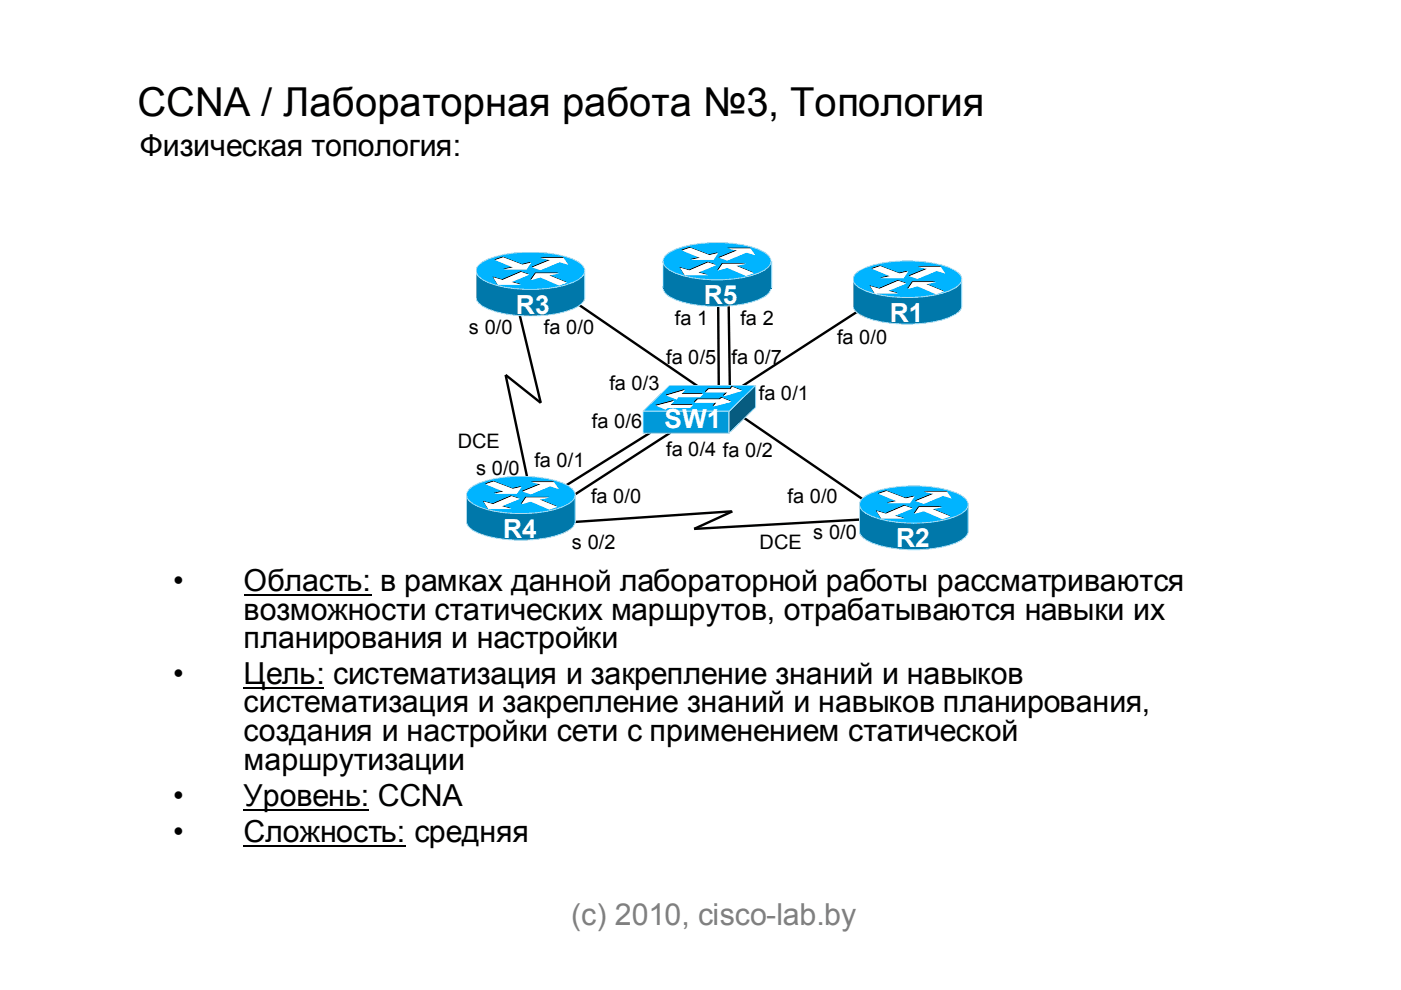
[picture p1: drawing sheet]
<svg xmlns="http://www.w3.org/2000/svg" width="297mm" height="210mm" viewBox="0 0 297 210" stroke-linecap="round" stroke-linejoin="round" font-family="sans-serif">
<path d="M120.7 63.3l70.2 48M152.2 61.4l.2 24M189 61.4l-70.3 45.5" fill="none" stroke="#000" stroke-width=".51"/>
<path d="M51.7 126.2h27M51.7 146h17.1M51.7 171.7h26.5M51.7 179.3h34.3" fill="none" stroke="#000" stroke-width=".34"/>
<path d="M181.3 63.8a9.7 9.7 0 0 1 5.3-2.3 29 29 0 0 1 14.9 1 3.5 3.5 0 0 1 2.4 2.3 2.22 2.22 0 0 1-1.6 2 25.6 25.6 0 0 1-14.4 1.6l-1.3-.2a9.7 9.7 0 0 1-5.3-2.3 1.49 1.49 0 0 1 0-2.1z" fill-rule="evenodd" fill="#0078aa" stroke="#aae6ff" stroke-width=".21"/>
<g fill="#0078aa">
<path d="M180.9 59.4h23v5.7h-23z" fill-rule="evenodd"/>
<path d="M180.9 59.4h23v5.7h-23z" fill-rule="evenodd"/>
</g>
<path d="M181.3 58.2a9.7 9.7 0 0 1 5.3-2.4 29 29 0 0 1 14.9 1 3.5 3.5 0 0 1 2.4 2.4 2.54 2.54 0 0 1-1.6 1.9 25.6 25.6 0 0 1-14.4 1.7l-1.3-.3a9.7 9.7 0 0 1-5.3-2.3 1.49 1.49 0 0 1 0-2z" fill-rule="evenodd" fill="#00b4ff" stroke="#aae6ff" stroke-width=".21"/>
<g fill="#000">
<path d="M184.8 56.9l1.7-.6 4.1 1.6 1.8-.5-1 1.4h-4.8l2-.4z" fill-rule="evenodd"/>
<path d="M184.8 56.9l1.7-.6 4.1 1.6 1.8-.5-1 1.4h-4.8l2-.4z" fill-rule="evenodd"/>
<path d="M184.4 60.5l2 .6 3.9-1.7 1.7 .6-3.8 1.5 2.1 .6h-4.9z" fill-rule="evenodd"/>
<path d="M184.4 60.5l2 .6 3.9-1.7 1.7 .6-3.8 1.5 2.1 .6h-4.9z" fill-rule="evenodd"/>
<path d="M194.5 56.4h4.8l1 1.5-1.9-.6-4 1.7-1.7-.6 3.8-1.5z" fill-rule="evenodd"/>
<path d="M194.5 56.4h4.8l1 1.5-1.9-.6-4 1.7-1.7-.6 3.8-1.5z" fill-rule="evenodd"/>
<path d="M193.4 59.7h4.9l-2.1 .4 3.8 1.6-1.7 .5-3.9-1.7-2 .6z" fill-rule="evenodd"/>
<path d="M193.4 59.7h4.9l-2.1 .4 3.8 1.6-1.7 .5-3.9-1.7-2 .6z" fill-rule="evenodd"/>
</g>
<g fill="#fff">
<path d="M194.6 56.6h4.8l1 1.4-1.8-.6-4.1 1.7-1.7-.5 3.8-1.6z" fill-rule="evenodd"/>
<path d="M194.6 56.6h4.8l1 1.4-1.8-.6-4.1 1.7-1.7-.5 3.8-1.6z" fill-rule="evenodd"/>
<path d="M184.5 60.7l2 .5 3.9-1.7 1.7 .6-3.8 1.6 2.1 .5h-4.9z" fill-rule="evenodd"/>
<path d="M184.5 60.7l2 .5 3.9-1.7 1.7 .6-3.8 1.6 2.1 .5h-4.9z" fill-rule="evenodd"/>
<path d="M184.9 57l1.7-.6 4.1 1.6 1.8-.4-.9 1.4h-4.8l1.9-.4z" fill-rule="evenodd"/>
<path d="M184.9 57l1.7-.6 4.1 1.6 1.8-.4-.9 1.4h-4.8l1.9-.4z" fill-rule="evenodd"/>
<path d="M193.5 59.8h4.9l-2.1 .5 3.8 1.5-1.7 .6-3.9-1.7-2 .5z" fill-rule="evenodd"/>
<path d="M193.5 59.8h4.9l-2.1 .5 3.8 1.5-1.7 .6-3.9-1.7-2 .5z" fill-rule="evenodd"/>
</g>
<path d="M180.9 59.2v5.8M203.9 59.2v5.8" fill="none" stroke="#aae6ff" stroke-width=".21"/>
<path d="M108.9 61.4l5.8 24-7.5-5.9 5.6 26.6M155.1 108.4l-35 2.4M155.3 108.4l-8.1 3.7 39.1-2.2" fill="none" stroke="#000" stroke-width=".51"/>
<path d="M182.6 111.6a9.6 9.6 0 0 1 5.3-2.4 28.5 28.5 0 0 1 15 1 3.5 3.5 0 0 1 2.4 2.4 2.58 2.58 0 0 1-1.6 2 25.1 25.1 0 0 1-14.4 1.7l-1.4-.3a9.6 9.6 0 0 1-5.3-2.3 1.53 1.53 0 0 1 0-2.1z" fill-rule="evenodd" fill="#0078aa" stroke="#aae6ff" stroke-width=".21"/>
<g fill="#0078aa">
<path d="M182.2 107.1h23.1v5.7h-23.1z" fill-rule="evenodd"/>
<path d="M182.2 107.1h23.1v5.7h-23.1z" fill-rule="evenodd"/>
</g>
<path d="M182.6 105.9a9.6 9.6 0 0 1 5.3-2.4 28.6 28.6 0 0 1 15 1 3.5 3.5 0 0 1 2.4 2.5 2.58 2.58 0 0 1-1.6 2 25.1 25.1 0 0 1-14.4 1.6l-1.4-.2a9.6 9.6 0 0 1-5.3-2.4 1.53 1.53 0 0 1 0-2.1z" fill-rule="evenodd" fill="#00b4ff" stroke="#aae6ff" stroke-width=".21"/>
<g fill="#000">
<path d="M186.2 104.6l1.6-.6 4.1 1.5 1.9-.4-1 1.4h-4.8l2-.4z" fill-rule="evenodd"/>
<path d="M186.2 104.6l1.6-.6 4.1 1.5 1.9-.4-1 1.4h-4.8l2-.4z" fill-rule="evenodd"/>
<path d="M185.7 108.2l2 .6 3.9-1.7 1.7 .6-3.8 1.5 2.1 .6h-4.9z" fill-rule="evenodd"/>
<path d="M185.7 108.2l2 .6 3.9-1.7 1.7 .6-3.8 1.5 2.1 .6h-4.9z" fill-rule="evenodd"/>
<path d="M195.9 104.1h4.7l1 1.4-1.8-.5-4.1 1.7-1.7-.6 3.8-1.5z" fill-rule="evenodd"/>
<path d="M195.9 104.1h4.7l1 1.4-1.8-.5-4.1 1.7-1.7-.6 3.8-1.5z" fill-rule="evenodd"/>
<path d="M194.7 107.4h5l-2.2 .4 3.8 1.6-1.6 .5-4-1.7-1.9 .6z" fill-rule="evenodd"/>
<path d="M194.7 107.4h5l-2.2 .4 3.8 1.6-1.6 .5-4-1.7-1.9 .6z" fill-rule="evenodd"/>
</g>
<g fill="#fff">
<path d="M196 104.3h4.8l1 1.4-1.9-.6-4 1.7-1.7-.5 3.8-1.6z" fill-rule="evenodd"/>
<path d="M196 104.3h4.8l1 1.4-1.9-.6-4 1.7-1.7-.5 3.8-1.6z" fill-rule="evenodd"/>
<path d="M185.9 108.4l1.9 .5 4-1.7 1.7 .6-3.8 1.6 2.1 .5h-4.9z" fill-rule="evenodd"/>
<path d="M185.9 108.4l1.9 .5 4-1.7 1.7 .6-3.8 1.6 2.1 .5h-4.9z" fill-rule="evenodd"/>
<path d="M186.3 104.7l1.7-.6 4.1 1.6 1.8-.4-1 1.4h-4.8l2-.4z" fill-rule="evenodd"/>
<path d="M186.3 104.7l1.7-.6 4.1 1.6 1.8-.4-1 1.4h-4.8l2-.4z" fill-rule="evenodd"/>
<path d="M194.9 107.5h4.9l-2.1 .4 3.8 1.6-1.7 .6-3.9-1.7-2 .5z" fill-rule="evenodd"/>
<path d="M194.9 107.5h4.9l-2.1 .4 3.8 1.6-1.7 .6-3.9-1.7-2 .5z" fill-rule="evenodd"/>
</g>
<path d="M182.2 106.9v5.8M205.3 106.9v5.8" fill="none" stroke="#aae6ff" stroke-width=".21"/>
<path d="M101.3 62a9.6 9.6 0 0 1 5.4-2.4 28.5 28.5 0 0 1 14.9 1 3.5 3.5 0 0 1 2.4 2.5 2.58 2.58 0 0 1-1.6 1.9 25.1 25.1 0 0 1-14.4 1.7l-1.3-.2a9.6 9.6 0 0 1-5.4-2.4 1.53 1.53 0 0 1 0-2.1z" fill-rule="evenodd" fill="#0078aa" stroke="#aae6ff" stroke-width=".21"/>
<g fill="#0078aa">
<path d="M100.9 57.5h23.1v5.7h-23.1z" fill-rule="evenodd"/>
<path d="M100.9 57.5h23.1v5.7h-23.1z" fill-rule="evenodd"/>
</g>
<path d="M101.3 56.4a9.6 9.6 0 0 1 5.4-2.4 28.6 28.6 0 0 1 14.9 1 3.5 3.5 0 0 1 2.4 2.4 2.58 2.58 0 0 1-1.6 2 25.1 25.1 0 0 1-14.4 1.6l-1.3-.2a9.6 9.6 0 0 1-5.4-2.3 1.53 1.53 0 0 1 0-2.1z" fill-rule="evenodd" fill="#00b4ff" stroke="#aae6ff" stroke-width=".21"/>
<g fill="#000">
<path d="M104.9 55l1.7-.6 4 1.6 1.9-.4-1 1.4h-4.8l2-.4z" fill-rule="evenodd"/>
<path d="M104.9 55l1.7-.6 4 1.6 1.9-.4-1 1.4h-4.8l2-.4z" fill-rule="evenodd"/>
<path d="M104.4 58.7l2 .5 4-1.7 1.6 .6-3.8 1.6 2.2 .5h-5z" fill-rule="evenodd"/>
<path d="M104.4 58.7l2 .5 4-1.7 1.6 .6-3.8 1.6 2.2 .5h-5z" fill-rule="evenodd"/>
<path d="M114.6 54.6h4.8l.9 1.4-1.8-.6-4.1 1.7-1.7-.5 3.8-1.6z" fill-rule="evenodd"/>
<path d="M114.6 54.6h4.8l.9 1.4-1.8-.6-4.1 1.7-1.7-.5 3.8-1.6z" fill-rule="evenodd"/>
<path d="M113.4 57.8h5l-2.1 .4 3.8 1.6-1.7 .6-4-1.7-1.9 .5z" fill-rule="evenodd"/>
<path d="M113.4 57.8h5l-2.1 .4 3.8 1.6-1.7 .6-4-1.7-1.9 .5z" fill-rule="evenodd"/>
</g>
<g fill="#fff">
<path d="M114.7 54.7h4.8l1 1.4-1.8-.5-4.1 1.7-1.7-.6 3.8-1.6z" fill-rule="evenodd"/>
<path d="M114.7 54.7h4.8l1 1.4-1.8-.5-4.1 1.7-1.7-.6 3.8-1.6z" fill-rule="evenodd"/>
<path d="M104.6 58.8l2 .6 3.9-1.7 1.7 .5-3.8 1.6 2.1 .6h-4.9z" fill-rule="evenodd"/>
<path d="M104.6 58.8l2 .6 3.9-1.7 1.7 .5-3.8 1.6 2.1 .6h-4.9z" fill-rule="evenodd"/>
<path d="M105 55.1l1.7-.5 4.1 1.5 1.8-.4-1 1.4h-4.8l2-.4z" fill-rule="evenodd"/>
<path d="M105 55.1l1.7-.5 4.1 1.5 1.8-.4-1 1.4h-4.8l2-.4z" fill-rule="evenodd"/>
<path d="M113.6 58h4.9l-2.1 .4 3.8 1.5-1.7 .6-3.9-1.7-2 .6z" fill-rule="evenodd"/>
<path d="M113.6 58h4.9l-2.1 .4 3.8 1.5-1.7 .6-3.9-1.7-2 .6z" fill-rule="evenodd"/>
</g>
<path d="M100.9 57.4v5.7M124 57.4v5.7" fill="none" stroke="#aae6ff" stroke-width=".21"/>
<path d="M148.5 85.1l-35.4 22.1" fill="none" stroke="#000" stroke-width=".51"/>
<path d="M99.3 109.5a9.6 9.6 0 0 1 5.3-2.3 28.5 28.5 0 0 1 15 1 3.5 3.5 0 0 1 2.4 2.4 2.58 2.58 0 0 1-1.6 2 25.1 25.1 0 0 1-14.4 1.6l-1.4-.2a9.6 9.6 0 0 1-5.3-2.4 1.53 1.53 0 0 1 0-2.1z" fill-rule="evenodd" fill="#0078aa" stroke="#aae6ff" stroke-width=".21"/>
<g fill="#0078aa">
<path d="M98.9 105.1h23.1v5.6h-23.1z" fill-rule="evenodd"/>
<path d="M98.9 105.1h23.1v5.6h-23.1z" fill-rule="evenodd"/>
</g>
<path d="M99.3 103.9a9.6 9.6 0 0 1 5.3-2.4 28.6 28.6 0 0 1 15 1 3.5 3.5 0 0 1 2.4 2.4 2.58 2.58 0 0 1-1.6 2 25.1 25.1 0 0 1-14.4 1.7l-1.4-.3a9.6 9.6 0 0 1-5.3-2.3 1.53 1.53 0 0 1 0-2.1z" fill-rule="evenodd" fill="#00b4ff" stroke="#aae6ff" stroke-width=".21"/>
<g fill="#000">
<path d="M102.8 102.5l1.7-.5 4.1 1.5 1.8-.4-1 1.4h-4.7l1.9-.4z" fill-rule="evenodd"/>
<path d="M102.8 102.5l1.7-.5 4.1 1.5 1.8-.4-1 1.4h-4.7l1.9-.4z" fill-rule="evenodd"/>
<path d="M102.4 106.2l2 .6 3.9-1.7 1.7 .5-3.8 1.6 2.1 .6h-4.9z" fill-rule="evenodd"/>
<path d="M102.4 106.2l2 .6 3.9-1.7 1.7 .5-3.8 1.6 2.1 .6h-4.9z" fill-rule="evenodd"/>
<path d="M112.5 102.1h4.8l1 1.4-1.8-.5-4.1 1.6-1.7-.5 3.8-1.6z" fill-rule="evenodd"/>
<path d="M112.5 102.1h4.8l1 1.4-1.8-.5-4.1 1.6-1.7-.5 3.8-1.6z" fill-rule="evenodd"/>
<path d="M111.4 105.4h4.9l-2.1 .4 3.8 1.5-1.7 .6-3.9-1.7-2 .6z" fill-rule="evenodd"/>
<path d="M111.4 105.4h4.9l-2.1 .4 3.8 1.5-1.7 .6-3.9-1.7-2 .6z" fill-rule="evenodd"/>
</g>
<g fill="#fff">
<path d="M112.7 102.2h4.8l.9 1.5-1.8-.6-4.1 1.7-1.6-.6 3.7-1.5z" fill-rule="evenodd"/>
<path d="M112.7 102.2h4.8l.9 1.5-1.8-.6-4.1 1.7-1.6-.6 3.7-1.5z" fill-rule="evenodd"/>
<path d="M102.6 106.3l1.9 .6 4-1.7 1.6 .6-3.7 1.5 2.1 .6h-5z" fill-rule="evenodd"/>
<path d="M102.6 106.3l1.9 .6 4-1.7 1.6 .6-3.7 1.5 2.1 .6h-5z" fill-rule="evenodd"/>
<path d="M103 102.7l1.7-.6 4 1.6 1.9-.5-1 1.4h-4.8l2-.4z" fill-rule="evenodd"/>
<path d="M103 102.7l1.7-.6 4 1.6 1.9-.5-1 1.4h-4.8l2-.4z" fill-rule="evenodd"/>
<path d="M111.6 105.5h4.9l-2.1 .4 3.8 1.6-1.7 .5-4-1.7-1.9 .6z" fill-rule="evenodd"/>
<path d="M111.6 105.5h4.9l-2.1 .4 3.8 1.6-1.7 .5-4-1.7-1.9 .6z" fill-rule="evenodd"/>
</g>
<path d="M98.9 104.9v5.7M122 104.9v5.7" fill="none" stroke="#aae6ff" stroke-width=".21"/>
<path d="M154.4 61.4l.4 24" fill="none" stroke="#000" stroke-width=".51"/>
<path d="M141 60a9.6 9.6 0 0 1 5.2-2.4 28.2 28.2 0 0 1 14.9 1 3.5 3.5 0 0 1 2.4 2.4 2.58 2.58 0 0 1-1.6 2 24.9 24.9 0 0 1-14.3 1.7l-1.4-.3a9.6 9.6 0 0 1-5.2-2.3 1.54 1.54 0 0 1 0-2.1z" fill-rule="evenodd" fill="#0078aa" stroke="#aae6ff" stroke-width=".21"/>
<g fill="#0078aa">
<path d="M140.6 55.5h23v5.7h-23z" fill-rule="evenodd"/>
<path d="M140.6 55.5h23v5.7h-23z" fill-rule="evenodd"/>
</g>
<path d="M141 54.3a9.6 9.6 0 0 1 5.2-2.3 28.2 28.2 0 0 1 14.9 1 3.5 3.5 0 0 1 2.4 2.4 2.58 2.58 0 0 1-1.6 2 24.9 24.9 0 0 1-14.3 1.6l-1.4-.2a9.6 9.6 0 0 1-5.2-2.4 1.54 1.54 0 0 1 0-2.1z" fill-rule="evenodd" fill="#00b4ff" stroke="#aae6ff" stroke-width=".21"/>
<g fill="#000">
<path d="M144.5 53l1.7-.6 4.1 1.6 1.8-.5-1 1.4h-4.8l2-.4z" fill-rule="evenodd"/>
<path d="M144.5 53l1.7-.6 4.1 1.6 1.8-.5-1 1.4h-4.8l2-.4z" fill-rule="evenodd"/>
<path d="M144.1 56.6l1.9 .6 4-1.7 1.7 .6-3.8 1.5 2.1 .6h-4.9z" fill-rule="evenodd"/>
<path d="M144.1 56.6l1.9 .6 4-1.7 1.7 .6-3.8 1.5 2.1 .6h-4.9z" fill-rule="evenodd"/>
<path d="M154.2 52.5h4.8l1 1.5-1.9-.6-4 1.7-1.7-.6 3.8-1.5z" fill-rule="evenodd"/>
<path d="M154.2 52.5h4.8l1 1.5-1.9-.6-4 1.7-1.7-.6 3.8-1.5z" fill-rule="evenodd"/>
<path d="M153.1 55.8h4.9l-2.1 .4 3.8 1.6-1.7 .5-3.9-1.7-2 .6z" fill-rule="evenodd"/>
<path d="M153.1 55.8h4.9l-2.1 .4 3.8 1.6-1.7 .5-3.9-1.7-2 .6z" fill-rule="evenodd"/>
</g>
<g fill="#fff">
<path d="M154.3 52.7h4.8l1 1.4-1.8-.6-4.1 1.7-1.7-.5 3.8-1.6z" fill-rule="evenodd"/>
<path d="M154.3 52.7h4.8l1 1.4-1.8-.6-4.1 1.7-1.7-.5 3.8-1.6z" fill-rule="evenodd"/>
<path d="M144.2 56.8l2 .6 3.9-1.7 1.7 .5-3.8 1.6 2.1 .5h-4.9z" fill-rule="evenodd"/>
<path d="M144.2 56.8l2 .6 3.9-1.7 1.7 .5-3.8 1.6 2.1 .5h-4.9z" fill-rule="evenodd"/>
<path d="M144.6 53.1l1.7-.6 4.1 1.6 1.8-.4-1 1.4h-4.7l1.9-.4z" fill-rule="evenodd"/>
<path d="M144.6 53.1l1.7-.6 4.1 1.6 1.8-.4-1 1.4h-4.7l1.9-.4z" fill-rule="evenodd"/>
<path d="M153.2 55.9h4.9l-2.1 .5 3.8 1.5-1.7 .6-3.9-1.7-2 .6z" fill-rule="evenodd"/>
<path d="M153.2 55.9h4.9l-2.1 .5 3.8 1.5-1.7 .6-3.9-1.7-2 .6z" fill-rule="evenodd"/>
</g>
<path d="M140.6 55.3v5.8M163.6 55.3v5.8" fill="none" stroke="#aae6ff" stroke-width=".21"/>
<path d="M136.3 87.2h18.3v4.6h-18.3z" fill-rule="evenodd" fill="#0096d5"/>
<path d="M136.3 87.2h18.3v4.6h-18.3z" fill-rule="evenodd" fill="#0096d5" stroke="#aae6ff" stroke-width=".21"/>
<path d="M154.6 87.2l5.6-5.5v4.7l-5.6 5.4z" fill-rule="evenodd" fill="#005a80"/>
<path d="M154.6 87.2l5.6-5.5v4.7l-5.6 5.4z" fill-rule="evenodd" fill="#005a80" stroke="#aae6ff" stroke-width=".21"/>
<path d="M136.3 87.2l5.7-5.5h18.2l-5.6 5.5z" fill-rule="evenodd" fill="#00b4ff"/>
<path d="M136.3 87.2l5.7-5.5h18.2l-5.6 5.5z" fill-rule="evenodd" fill="#00b4ff" stroke="#aae6ff" stroke-width=".21"/>
<g fill="#000">
<path d="M139 85.9l3.8-1-.8 .8h4.8l-.7 .7h-4.8l-.3 .3z" fill-rule="evenodd"/>
<path d="M139 85.9l3.8-1-.8 .8h4.8l-.7 .7h-4.8l-.3 .3z" fill-rule="evenodd"/>
<path d="M147.8 84.5h4.6l.5-.3 2 .8-3.8 1 .7-.8h-4.7z" fill-rule="evenodd"/>
<path d="M147.8 84.5h4.6l.5-.3 2 .8-3.8 1 .7-.8h-4.7z" fill-rule="evenodd"/>
<path d="M141.1 83.7l4-1.2-.8 .9h4.6l-.6 .6h-4.7l-.3 .5z" fill-rule="evenodd"/>
<path d="M141.1 83.7l4-1.2-.8 .9h4.6l-.6 .6h-4.7l-.3 .5z" fill-rule="evenodd"/>
<path d="M150.1 82.4h4.6l.4-.5 2.1 .8-4 1.2 .9-.9h-4.7z" fill-rule="evenodd"/>
<path d="M150.1 82.4h4.6l.4-.5 2.1 .8-4 1.2 .9-.9h-4.7z" fill-rule="evenodd"/>
</g>
<g fill="#fff">
<path d="M147.9 84.7h4.7l.5-.3 2 .8-3.8 1 .6-.8h-4.6z" fill-rule="evenodd"/>
<path d="M147.9 84.7h4.7l.5-.3 2 .8-3.8 1 .6-.8h-4.6z" fill-rule="evenodd"/>
<path d="M150.3 82.5h4.6l.3-.5 2.2 .9-4 1.1 .8-.8h-4.6z" fill-rule="evenodd"/>
<path d="M150.3 82.5h4.6l.3-.5 2.2 .9-4 1.1 .8-.8h-4.6z" fill-rule="evenodd"/>
<path d="M139.1 86l3.9-1-.9 .9h4.8l-.6 .6h-4.8l-.4 .4z" fill-rule="evenodd"/>
<path d="M139.1 86l3.9-1-.9 .9h4.8l-.6 .6h-4.8l-.4 .4z" fill-rule="evenodd"/>
<path d="M141.3 83.9l4-1.2-.8 .8h4.6l-.7 .7h-4.6l-.3 .5z" fill-rule="evenodd"/>
<path d="M141.3 83.9l4-1.2-.8 .8h4.6l-.7 .7h-4.6l-.3 .5z" fill-rule="evenodd"/>
</g>
<text font-size="8.5" x="29.1" y="24.5">CCNA / Лабораторная работа №3, Топология</text>
<g font-size="6.4">
<text x="29.6" y="33">Физическая топология:</text>
<text x="36.7" y="125.3">•</text>
<text x="51.7" y="125.3">Область: в рамках данной лабораторной работы рассматриваются</text>
<text x="51.7" y="131.4">возможности статических маршрутов, отрабатываются навыки их</text>
<text x="51.7" y="137.3">планирования и настройки</text>
<text x="36.7" y="145.1">•</text>
<text x="51.7" y="145.1">Цель: систематизация и закрепление знаний и навыков</text>
<text x="51.7" y="151">систематизация и закрепление знаний и навыков планирования,</text>
<text x="51.7" y="157.1">создания и настройки сети с применением статической</text>
<text x="51.7" y="163.2">маршрутизации</text>
<text x="36.7" y="170.8">•</text>
<text x="51.7" y="170.8">Уровень: CCNA</text>
<text x="36.7" y="178.4">•</text>
<text x="51.7" y="178.4">Сложность: средняя</text>
</g>
<text font-size="6.4" fill="#808080" x="121.1" y="196">(c) 2010, cisco-lab.by</text>
<g font-size="5.6" fill="#fff">
<text x="149.2" y="64.4">R5</text>
<text x="109.4" y="66.5">R3</text>
<text x="188.7" y="68.3">R1</text>
<text x="140.9" y="90.7">SW1</text>
<text x="106.7" y="114">R4</text>
<text x="190" y="116">R2</text>
</g>
<g font-size="4.2">
<text x="99.4" y="70.9">s 0/0</text>
<text x="115.3" y="70.9">fa 0/0</text>
<text x="143.1" y="68.8">fa 1</text>
<text x="157" y="68.8">fa 2</text>
<text x="141.2" y="77.1">fa 0/5</text>
<text x="155.1" y="77.1">fa 0/7</text>
<text x="177.5" y="72.9">fa 0/0</text>
<text x="129.2" y="82.7">fa 0/3</text>
<text x="160.9" y="84.9">fa 0/1</text>
<text x="97" y="94.9">DCE</text>
<text x="125.5" y="90.7">fa 0/6</text>
<text x="100.9" y="100.8">s 0/0</text>
<text x="113.3" y="98.9">fa 0/1</text>
<text x="141.2" y="96.6">fa 0/4 fa 0/2</text>
<text x="125.3" y="106.6">fa 0/0</text>
<text x="167" y="106.6">fa 0/0</text>
<text x="121.3" y="116.4">s 0/2</text>
<text x="161.1" y="116.4">DCE</text>
<text x="172.4" y="114.3">s 0/0</text>
</g>
</svg>
